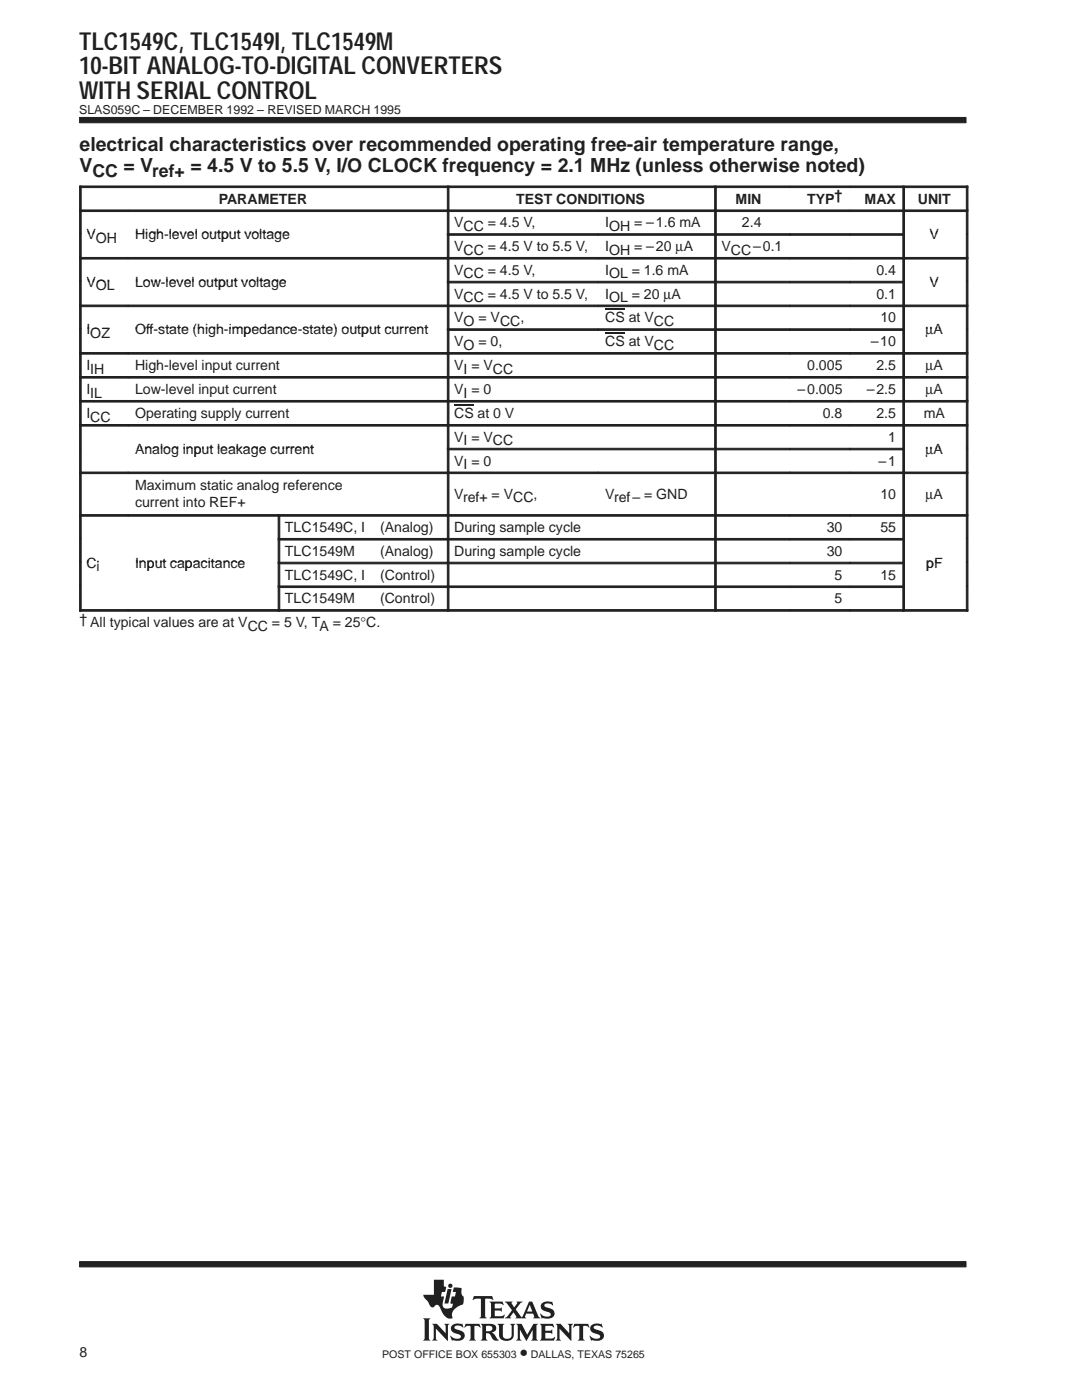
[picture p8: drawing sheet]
<svg xmlns="http://www.w3.org/2000/svg" width="216mm" height="279mm" viewBox="0 0 216 279" stroke-linecap="round" stroke-linejoin="round" font-family="sans-serif">
<g fill="#231f20" stroke="#231f20" stroke-width=".2">
<path d="M15.9 23.4h176.9v1.1h-176.9z" fill-rule="evenodd"/>
<path d="M15.9 251.8h176.9v1h-176.9z" fill-rule="evenodd"/>
</g>
<g fill="#231f20">
<path d="M89.3 257.3h.8l-.6 2.8h-.8z"/>
<path d="M95.9 264.2h2.1a.85 .85 0 0 1 1 .8 .85 .85 0 0 1-.9 .9l.4 .3 .7 1 .4 .2-.2 .1a1.11 1.11 0 0 1-1.4-.9l-.3-.4-.7-.1v1l.3 .4h-1.4l.3-.5v-2.3z" fill-rule="evenodd"/>
<path d="M100.7 259.8h1.6l-.2 .4 .5 .7 .6-.8-.1-.3h1.2l-.5 .3-.9 1.2 1 1.5a.22 .22 0 0 0 .3 0 .22 .22 0 0 0 .1-.2l1.3-2.8h.6l1.2 2.8 .4 .5-1.4-.1a.24 .24 0 0 0 .2-.1 .24 .24 0 0 0 0-.3l-.2-.4h-1.4l-.3 .6 .3 .3h-2.2l.2-.4-.5-.8-.7 .9 .2 .3h-1.3l.5-.4 1-1.2z" fill-rule="evenodd"/>
<path d="M118 264.5a2.12 2.12 0 0 1 1.9-.2l.1-.2 .3 .8-.8-.3h-.7a.35 .35 0 0 0-.3 .2 .35 .35 0 0 0 .2 .4l.5 .2a1.16 1.16 0 0 1 1.2 1.6 1.23 1.23 0 0 1-1.1 .6l-1.1-.1-.2 .1-.4-1 .9 .5 .7 .1a.47 .47 0 0 0 .6-.5 .47 .47 0 0 0-.6-.4 1.29 1.29 0 0 1-1.4-1.5z" fill-rule="evenodd"/>
<path d="M114.6 264.2h2.8l.2 .8-.5-.4h-.6l-.1 .1v2.4l.3 .4h-1.4l.3-.4v-2.4l-.1-.1h-.6l-.6 .4z" fill-rule="evenodd"/>
<path d="M107.7 264.2h2.6l.2 .8-.6-.4-1.1 .1v.9h1l.4-.3v.9l-.3-.2h-1.1v1.1h1.4l.5-.3-.2 .7h-2.8l.3-.5v-2.3z" fill-rule="evenodd"/>
<path d="M110.9 264.2h1l1.7 1.9v-1.5l-.3-.4h1l-.3 .4v3l-2.4-2.4v1.9l.3 .4h-1l.3-.4v-2.5z" fill-rule="evenodd"/>
<path d="M103 264.2h1.1l1.1 2.2 1.2-2.2h.9l-.3 .4v2.5l.4 .4h-1.4l.3-.4v-1.7l-1.3 2.2-1.3-2.3v1.8l.4 .4h-1.1l.3-.5v-2.3z" fill-rule="evenodd"/>
<path d="M90.2 264.5a2.17 2.17 0 0 1 1.9-.2l.1-.2 .3 .8-.8-.3h-.7a.36 .36 0 0 0-.3 .4 .36 .36 0 0 0 .4 .3l.3 .1a1.19 1.19 0 0 1 1.3 1.5l-.1 .1a1.23 1.23 0 0 1-1.1 .6l-1.1-.1-.2 .1-.4-1h.1a1.37 1.37 0 0 0 2.1 .2 .6 .6 0 0 0-.8-.6 1.08 1.08 0 0 1-1-.5 1.08 1.08 0 0 1 0-1.1z" fill-rule="evenodd"/>
<path d="M92.9 264.2h2.8l.2 .8-.5-.4h-.6l-.1 .1v2.4l.3 .4h-1.4l.2-.2 .1-.3v-2.3l-.7-.1-.6 .4z" fill-rule="evenodd"/>
<path d="M99.3 264.2h1.3l-.3 .3 .1 2.2 .2 .4 .8 .1a.73 .73 0 0 0 .7-.8v-1.9l-.3-.3h1l-.3 .3v2a1.56 1.56 0 0 1-1.3 1.1 1.56 1.56 0 0 1-1.5-.6l-.1-2.5z" fill-rule="evenodd"/>
<path d="M86.2 264.2h1l1.7 1.9v-1.5l-.3-.4h1.1l-.3 .3v3.1l-2.4-2.4v1.9l.3 .4h-1.1l.3-.5v-2.3z" fill-rule="evenodd"/>
<path d="M84.4 263.1h1.5l-.3 .3v3.8l.3 .3h-1.5l.3-.5v-3.4z" fill-rule="evenodd"/>
<path d="M94.6 258.7h3.6l.2 .8-.7-.3-.9 .1v3.4l.3 .4h-1.4l.3-.4v-3.4l-1-.1-.7 .2z" fill-rule="evenodd"/>
<path d="M97.7 259.8h2.6l.2 .7-.7-.3h-1.1v.9h1.1l.3-.2v.9l-.3-.2-1.1-.1v1.1l.1 .1h1.3l.5-.4 .1 .1-.2 .7h-2.8l.3-.6v-2.2z" fill-rule="evenodd"/>
<path d="M108.1 260.2l.1-.1a1.87 1.87 0 0 1 1.4-.3l.4 .1 .2-.2 .2 .8-1.1-.4a.44 .44 0 0 0-.7 .4 .44 .44 0 0 0 .6 .4 1.34 1.34 0 0 1 1.4 1.4 1.13 1.13 0 0 1-1.1 .9l-.8-.1a.37 .37 0 0 0-.6 .1l-.3-1 .1-.1 .6 .5 .8 .2a.47 .47 0 0 0 .6-.5 .47 .47 0 0 0-.5-.5h-.2a1.11 1.11 0 0 1-1.2-1.6z" fill-rule="evenodd"/>
<path d="M86.6 255.4h2v1.3l.4 .2-.2 .9h-.6l-.2 .9h.6l-.2 1.1a1.11 1.11 0 0 0 .3 1.3l.6 .1 .9-.3 .2-.7-.5-.1 .2-1.4h.7l.2-.9h-.7l.3-.9 1.5 .2v.9l.1 .5 .3 .2v1a.54 .54 0 0 1-.4 .7l-.4 .2a2.35 2.35 0 0 0-1.5 1.6v.4a.29 .29 0 0 1 .1 .3 .29 .29 0 0 1-.2 .2l-.1 .1a2.21 2.21 0 0 1-2-1.9l-.1-.1a.68 .68 0 0 0-.5-.8 .68 .68 0 0 0-.8 .4 .88 .88 0 0 1-1.1-.8l-.8-1-.2-.6h2.1z" fill-rule="evenodd"/>
<circle cx="89.9" cy="256.6" r=".43"/>
</g>
<g fill="#fff">
<path d="M105.7 260.4l.5 1.3h-1z"/>
<path d="M97 264.7l.6-.1a.56 .56 0 0 1 .7 .5 .56 .56 0 0 1-.7 .6h-.6z" fill-rule="evenodd"/>
</g>
<g fill="#231f20" stroke="#231f20" stroke-width=".2">
<path d="M15.9 37.1h.3v4.8h-.3z" fill-rule="evenodd"/>
<path d="M15.9 37.1h73.3v.3h-73.3z" fill-rule="evenodd"/>
<path d="M89.3 37.1h.3v4.8h-.3z" fill-rule="evenodd"/>
<path d="M89.3 37.1h53.3v.3h-53.3z" fill-rule="evenodd"/>
<path d="M142.6 37.1h.3v4.8h-.3z" fill-rule="evenodd"/>
<path d="M142.6 37.1h15v.3h-15z" fill-rule="evenodd"/>
<path d="M157.6 37.1h12v.3h-12z" fill-rule="evenodd"/>
<path d="M169.6 37.1h10.5v.3h-10.5z" fill-rule="evenodd"/>
<path d="M180.2 37.1h.3v4.8h-.3z" fill-rule="evenodd"/>
<path d="M192.8 37.1h.3v4.8h-.3z" fill-rule="evenodd"/>
<path d="M180.2 37.1h12.9v.3h-12.9z" fill-rule="evenodd"/>
<path d="M15.9 41.9h.3v4.7h-.3z" fill-rule="evenodd"/>
<path d="M15.9 41.9h9.7v.3h-9.7z" fill-rule="evenodd"/>
<path d="M25.6 41.9h63.6v.3h-63.6z" fill-rule="evenodd"/>
<path d="M89.3 41.9h.3v4.7h-.3z" fill-rule="evenodd"/>
<path d="M89.3 41.9h30.1v.3h-30.1z" fill-rule="evenodd"/>
<path d="M119.4 41.9h23.2v.3h-23.2z" fill-rule="evenodd"/>
<path d="M142.6 41.9h.3v4.7h-.3z" fill-rule="evenodd"/>
<path d="M142.6 41.9h15v.3h-15z" fill-rule="evenodd"/>
<path d="M157.6 41.9h12v.3h-12z" fill-rule="evenodd"/>
<path d="M169.6 41.9h10.5v.3h-10.5z" fill-rule="evenodd"/>
<path d="M180.2 41.9h.3v4.7h-.3z" fill-rule="evenodd"/>
<path d="M192.8 41.9h.3v4.7h-.3z" fill-rule="evenodd"/>
<path d="M180.2 41.9h12.9v.3h-12.9z" fill-rule="evenodd"/>
<path d="M15.9 46.6h.3v4.8h-.3z" fill-rule="evenodd"/>
<path d="M89.3 46.6h.3v4.8h-.3z" fill-rule="evenodd"/>
<path d="M89.3 46.6h30.1v.4h-30.1z" fill-rule="evenodd"/>
<path d="M119.4 46.6h23.2v.4h-23.2z" fill-rule="evenodd"/>
<path d="M142.6 46.6h.3v4.8h-.3z" fill-rule="evenodd"/>
<path d="M142.6 46.6h15v.4h-15z" fill-rule="evenodd"/>
<path d="M157.6 46.6h12v.4h-12z" fill-rule="evenodd"/>
<path d="M169.6 46.6h10.5v.4h-10.5z" fill-rule="evenodd"/>
<path d="M180.2 46.6h.3v4.8h-.3z" fill-rule="evenodd"/>
<path d="M192.8 46.6h.3v4.8h-.3z" fill-rule="evenodd"/>
<path d="M15.9 51.4h.3v4.7h-.3z" fill-rule="evenodd"/>
<path d="M15.9 51.4h9.7v.3h-9.7z" fill-rule="evenodd"/>
<path d="M25.6 51.4h63.6v.3h-63.6z" fill-rule="evenodd"/>
<path d="M89.3 51.4h.3v4.7h-.3z" fill-rule="evenodd"/>
<path d="M89.3 51.4h30.1v.3h-30.1z" fill-rule="evenodd"/>
<path d="M119.4 51.4h23.2v.3h-23.2z" fill-rule="evenodd"/>
<path d="M142.6 51.4h.3v4.7h-.3z" fill-rule="evenodd"/>
<path d="M142.6 51.4h15v.3h-15z" fill-rule="evenodd"/>
<path d="M157.6 51.4h12v.3h-12z" fill-rule="evenodd"/>
<path d="M169.6 51.4h10.5v.3h-10.5z" fill-rule="evenodd"/>
<path d="M180.2 51.4h.3v4.7h-.3z" fill-rule="evenodd"/>
<path d="M192.8 51.4h.3v4.7h-.3z" fill-rule="evenodd"/>
<path d="M180.2 51.4h12.9v.3h-12.9z" fill-rule="evenodd"/>
<path d="M15.9 56.1h.3v4.8h-.3z" fill-rule="evenodd"/>
<path d="M89.3 56.1h.3v4.8h-.3z" fill-rule="evenodd"/>
<path d="M89.3 56.1h30.1v.4h-30.1z" fill-rule="evenodd"/>
<path d="M119.4 56.1h23.2v.4h-23.2z" fill-rule="evenodd"/>
<path d="M142.6 56.1h.3v4.8h-.3z" fill-rule="evenodd"/>
<path d="M142.6 56.1h15v.4h-15z" fill-rule="evenodd"/>
<path d="M157.6 56.1h12v.4h-12z" fill-rule="evenodd"/>
<path d="M169.6 56.1h10.5v.4h-10.5z" fill-rule="evenodd"/>
<path d="M180.2 56.1h.3v4.8h-.3z" fill-rule="evenodd"/>
<path d="M192.8 56.1h.3v4.8h-.3z" fill-rule="evenodd"/>
<path d="M15.9 60.9h.3v4.7h-.3z" fill-rule="evenodd"/>
<path d="M15.9 60.9h9.7v.3h-9.7z" fill-rule="evenodd"/>
<path d="M25.6 60.9h63.6v.3h-63.6z" fill-rule="evenodd"/>
<path d="M89.3 60.9h.3v4.7h-.3z" fill-rule="evenodd"/>
<path d="M89.3 60.9h30.1v.3h-30.1z" fill-rule="evenodd"/>
<path d="M119.4 60.9h23.2v.3h-23.2z" fill-rule="evenodd"/>
<path d="M142.6 60.9h.3v4.7h-.3z" fill-rule="evenodd"/>
<path d="M142.6 60.9h15v.3h-15z" fill-rule="evenodd"/>
<path d="M157.6 60.9h12v.3h-12z" fill-rule="evenodd"/>
<path d="M169.6 60.9h10.5v.3h-10.5z" fill-rule="evenodd"/>
<path d="M180.2 60.9h.3v4.7h-.3z" fill-rule="evenodd"/>
<path d="M192.8 60.9h.3v4.7h-.3z" fill-rule="evenodd"/>
<path d="M180.2 60.9h12.9v.3h-12.9z" fill-rule="evenodd"/>
<path d="M15.9 65.6h.3v4.7h-.3z" fill-rule="evenodd"/>
<path d="M89.3 65.6h.3v4.7h-.3z" fill-rule="evenodd"/>
<path d="M89.3 65.6h30.1v.3h-30.1z" fill-rule="evenodd"/>
<path d="M119.4 65.6h23.2v.3h-23.2z" fill-rule="evenodd"/>
<path d="M142.6 65.6h.3v4.7h-.3z" fill-rule="evenodd"/>
<path d="M142.6 65.6h15v.3h-15z" fill-rule="evenodd"/>
<path d="M157.6 65.6h12v.3h-12z" fill-rule="evenodd"/>
<path d="M169.6 65.6h10.5v.3h-10.5z" fill-rule="evenodd"/>
<path d="M180.2 65.6h.3v4.7h-.3z" fill-rule="evenodd"/>
<path d="M192.8 65.6h.3v4.7h-.3z" fill-rule="evenodd"/>
<path d="M15.9 70.4h.3v4.7h-.3z" fill-rule="evenodd"/>
<path d="M15.9 70.4h9.7v.3h-9.7z" fill-rule="evenodd"/>
<path d="M25.6 70.4h63.6v.3h-63.6z" fill-rule="evenodd"/>
<path d="M89.3 70.4h.3v4.7h-.3z" fill-rule="evenodd"/>
<path d="M89.3 70.4h53.3v.3h-53.3z" fill-rule="evenodd"/>
<path d="M142.6 70.4h.3v4.7h-.3z" fill-rule="evenodd"/>
<path d="M142.6 70.4h15v.3h-15z" fill-rule="evenodd"/>
<path d="M157.6 70.4h12v.3h-12z" fill-rule="evenodd"/>
<path d="M169.6 70.4h10.5v.3h-10.5z" fill-rule="evenodd"/>
<path d="M180.2 70.4h.3v4.7h-.3z" fill-rule="evenodd"/>
<path d="M192.8 70.4h.3v4.7h-.3z" fill-rule="evenodd"/>
<path d="M180.2 70.4h12.9v.3h-12.9z" fill-rule="evenodd"/>
<path d="M15.9 75.1h.3v4.8h-.3z" fill-rule="evenodd"/>
<path d="M15.9 75.1h9.7v.4h-9.7z" fill-rule="evenodd"/>
<path d="M25.6 75.1h63.6v.4h-63.6z" fill-rule="evenodd"/>
<path d="M89.3 75.1h.3v4.8h-.3z" fill-rule="evenodd"/>
<path d="M89.3 75.1h53.3v.4h-53.3z" fill-rule="evenodd"/>
<path d="M142.6 75.1h.3v4.8h-.3z" fill-rule="evenodd"/>
<path d="M142.6 75.1h15v.4h-15z" fill-rule="evenodd"/>
<path d="M157.6 75.1h12v.4h-12z" fill-rule="evenodd"/>
<path d="M169.6 75.1h10.5v.4h-10.5z" fill-rule="evenodd"/>
<path d="M180.2 75.1h.3v4.8h-.3z" fill-rule="evenodd"/>
<path d="M192.8 75.1h.3v4.8h-.3z" fill-rule="evenodd"/>
<path d="M180.2 75.1h12.9v.4h-12.9z" fill-rule="evenodd"/>
<path d="M15.9 79.9h.3v4.8h-.3z" fill-rule="evenodd"/>
<path d="M15.9 79.9h9.7v.3h-9.7z" fill-rule="evenodd"/>
<path d="M25.6 79.9h63.6v.3h-63.6z" fill-rule="evenodd"/>
<path d="M89.3 79.9h.3v4.8h-.3z" fill-rule="evenodd"/>
<path d="M89.3 79.9h53.3v.3h-53.3z" fill-rule="evenodd"/>
<path d="M142.6 79.9h.3v4.8h-.3z" fill-rule="evenodd"/>
<path d="M142.6 79.9h15v.3h-15z" fill-rule="evenodd"/>
<path d="M157.6 79.9h12v.3h-12z" fill-rule="evenodd"/>
<path d="M169.6 79.9h10.5v.3h-10.5z" fill-rule="evenodd"/>
<path d="M180.2 79.9h.3v4.8h-.3z" fill-rule="evenodd"/>
<path d="M192.8 79.9h.3v4.8h-.3z" fill-rule="evenodd"/>
<path d="M180.2 79.9h12.9v.3h-12.9z" fill-rule="evenodd"/>
<path d="M15.9 84.7h.3v4.7h-.3z" fill-rule="evenodd"/>
<path d="M15.9 84.7h9.7v.3h-9.7z" fill-rule="evenodd"/>
<path d="M25.6 84.7h63.6v.3h-63.6z" fill-rule="evenodd"/>
<path d="M89.3 84.7h.3v4.7h-.3z" fill-rule="evenodd"/>
<path d="M89.3 84.7h53.3v.3h-53.3z" fill-rule="evenodd"/>
<path d="M142.6 84.7h.3v4.7h-.3z" fill-rule="evenodd"/>
<path d="M142.6 84.7h15v.3h-15z" fill-rule="evenodd"/>
<path d="M157.6 84.7h12v.3h-12z" fill-rule="evenodd"/>
<path d="M169.6 84.7h10.5v.3h-10.5z" fill-rule="evenodd"/>
<path d="M180.2 84.7h.3v4.7h-.3z" fill-rule="evenodd"/>
<path d="M192.8 84.7h.3v4.7h-.3z" fill-rule="evenodd"/>
<path d="M180.2 84.7h12.9v.3h-12.9z" fill-rule="evenodd"/>
<path d="M15.9 89.5h.3v4.7h-.3z" fill-rule="evenodd"/>
<path d="M89.3 89.5h.3v4.7h-.3z" fill-rule="evenodd"/>
<path d="M89.3 89.5h53.3v.3h-53.3z" fill-rule="evenodd"/>
<path d="M142.6 89.5h.3v4.7h-.3z" fill-rule="evenodd"/>
<path d="M142.6 89.5h15v.3h-15z" fill-rule="evenodd"/>
<path d="M157.6 89.5h12v.3h-12z" fill-rule="evenodd"/>
<path d="M169.6 89.5h10.5v.3h-10.5z" fill-rule="evenodd"/>
<path d="M180.2 89.5h.3v4.7h-.3z" fill-rule="evenodd"/>
<path d="M192.8 89.5h.3v4.7h-.3z" fill-rule="evenodd"/>
<path d="M15.9 94.2h.3v8.5h-.3z" fill-rule="evenodd"/>
<path d="M15.9 94.2h9.7v.3h-9.7z" fill-rule="evenodd"/>
<path d="M25.6 94.2h63.6v.3h-63.6z" fill-rule="evenodd"/>
<path d="M89.3 94.2h.3v8.5h-.3z" fill-rule="evenodd"/>
<path d="M89.3 94.2h30.1v.3h-30.1z" fill-rule="evenodd"/>
<path d="M119.4 94.2h23.2v.3h-23.2z" fill-rule="evenodd"/>
<path d="M142.6 94.2h.3v8.5h-.3z" fill-rule="evenodd"/>
<path d="M142.6 94.2h15v.3h-15z" fill-rule="evenodd"/>
<path d="M157.6 94.2h12v.3h-12z" fill-rule="evenodd"/>
<path d="M169.6 94.2h10.5v.3h-10.5z" fill-rule="evenodd"/>
<path d="M180.2 94.2h.3v8.5h-.3z" fill-rule="evenodd"/>
<path d="M192.8 94.2h.3v8.5h-.3z" fill-rule="evenodd"/>
<path d="M180.2 94.2h12.9v.3h-12.9z" fill-rule="evenodd"/>
<path d="M15.9 102.7h.3v4.7h-.3z" fill-rule="evenodd"/>
<path d="M15.9 102.7h9.7v.3h-9.7z" fill-rule="evenodd"/>
<path d="M25.6 102.7h29.9v.3h-29.9z" fill-rule="evenodd"/>
<path d="M55.5 102.7h.3v4.7h-.3z" fill-rule="evenodd"/>
<path d="M55.5 102.7h33.7v.3h-33.7z" fill-rule="evenodd"/>
<path d="M89.3 102.7h.3v4.7h-.3z" fill-rule="evenodd"/>
<path d="M89.3 102.7h53.3v.3h-53.3z" fill-rule="evenodd"/>
<path d="M142.6 102.7h.3v4.7h-.3z" fill-rule="evenodd"/>
<path d="M142.6 102.7h15v.3h-15z" fill-rule="evenodd"/>
<path d="M157.6 102.7h12v.3h-12z" fill-rule="evenodd"/>
<path d="M169.6 102.7h10.5v.3h-10.5z" fill-rule="evenodd"/>
<path d="M180.2 102.7h.3v4.7h-.3z" fill-rule="evenodd"/>
<path d="M192.8 102.7h.3v4.7h-.3z" fill-rule="evenodd"/>
<path d="M180.2 102.7h12.9v.3h-12.9z" fill-rule="evenodd"/>
<path d="M15.9 107.5h.3v4.7h-.3z" fill-rule="evenodd"/>
<path d="M55.5 107.5h.3v4.7h-.3z" fill-rule="evenodd"/>
<path d="M55.5 107.5h33.7v.3h-33.7z" fill-rule="evenodd"/>
<path d="M89.3 107.5h.3v4.7h-.3z" fill-rule="evenodd"/>
<path d="M89.3 107.5h53.3v.3h-53.3z" fill-rule="evenodd"/>
<path d="M142.6 107.5h.3v4.7h-.3z" fill-rule="evenodd"/>
<path d="M142.6 107.5h15v.3h-15z" fill-rule="evenodd"/>
<path d="M157.6 107.5h12v.3h-12z" fill-rule="evenodd"/>
<path d="M169.6 107.5h10.5v.3h-10.5z" fill-rule="evenodd"/>
<path d="M180.2 107.5h.3v4.7h-.3z" fill-rule="evenodd"/>
<path d="M192.8 107.5h.3v4.7h-.3z" fill-rule="evenodd"/>
<path d="M15.9 112.2h.3v4.7h-.3z" fill-rule="evenodd"/>
<path d="M55.5 112.2h.3v4.7h-.3z" fill-rule="evenodd"/>
<path d="M55.5 112.2h33.7v.3h-33.7z" fill-rule="evenodd"/>
<path d="M89.3 112.2h.3v4.7h-.3z" fill-rule="evenodd"/>
<path d="M89.3 112.2h53.3v.3h-53.3z" fill-rule="evenodd"/>
<path d="M142.6 112.2h.3v4.7h-.3z" fill-rule="evenodd"/>
<path d="M142.6 112.2h15v.3h-15z" fill-rule="evenodd"/>
<path d="M157.6 112.2h12v.3h-12z" fill-rule="evenodd"/>
<path d="M169.6 112.2h10.5v.3h-10.5z" fill-rule="evenodd"/>
<path d="M180.2 112.2h.3v4.7h-.3z" fill-rule="evenodd"/>
<path d="M192.8 112.2h.3v4.7h-.3z" fill-rule="evenodd"/>
<path d="M15.9 116.9h.3v5.1h-.3z" fill-rule="evenodd"/>
<path d="M15.9 121.7h9.7v.3h-9.7z" fill-rule="evenodd"/>
<path d="M25.6 121.7h29.9v.3h-29.9z" fill-rule="evenodd"/>
<path d="M55.5 116.9h.3v5.1h-.3z" fill-rule="evenodd"/>
<path d="M55.5 116.9h33.7v.4h-33.7z" fill-rule="evenodd"/>
<path d="M55.5 121.7h33.7v.3h-33.7z" fill-rule="evenodd"/>
<path d="M89.3 116.9h.3v5.1h-.3z" fill-rule="evenodd"/>
<path d="M89.3 116.9h53.3v.4h-53.3z" fill-rule="evenodd"/>
<path d="M89.3 121.7h53.3v.3h-53.3z" fill-rule="evenodd"/>
<path d="M142.6 116.9h.3v5.1h-.3z" fill-rule="evenodd"/>
<path d="M142.6 116.9h15v.4h-15z" fill-rule="evenodd"/>
<path d="M142.6 121.7h15v.3h-15z" fill-rule="evenodd"/>
<path d="M157.6 116.9h12v.4h-12z" fill-rule="evenodd"/>
<path d="M157.6 121.7h12v.3h-12z" fill-rule="evenodd"/>
<path d="M169.6 116.9h10.5v.4h-10.5z" fill-rule="evenodd"/>
<path d="M169.6 121.7h10.5v.3h-10.5z" fill-rule="evenodd"/>
<path d="M180.2 116.9h.3v5.1h-.3z" fill-rule="evenodd"/>
<path d="M192.8 116.9h.3v5.1h-.3z" fill-rule="evenodd"/>
<path d="M180.2 121.7h12.9v.3h-12.9z" fill-rule="evenodd"/>
</g>
<path d="M120.8 61.7h3.9M120.8 66.4h3.9M90.6 80.8h3.9" fill="none" stroke="#231f20" stroke-width=".36"/>
<g font-size="4.9" fill="#231f20">
<text x="15.8" y="9.9">TLC1549C, TLC1549I, TLC1549M</text>
<text x="15.8" y="14.8">10-BIT ANALOG-TO-DIGITAL CONVERTERS</text>
<text x="15.8" y="19.7">WITH SERIAL CONTROL</text>
</g>
<g font-size="3.9" fill="#231f20">
<text x="15.9" y="30.2">electrical characteristics over recommended operating free-air temperature range,</text>
<text x="15.9" y="34.4">V</text>
</g>
<g font-size="3.5" fill="#231f20">
<text x="18.5" y="35.4">CC = Vref+ = 4.5 V to 5.5 V, I/O CLOCK frequency = 2.1 MHz (unless otherwise noted)</text>
<text x="103.7" y="271">•</text>
</g>
<g font-size="2.8" fill="#231f20">
<text x="43.6" y="40.6">PARAMETER</text>
<text x="103" y="40.6">TEST CONDITIONS</text>
<text x="146.8" y="40.6">MIN</text>
<text x="161" y="40.6">TYP†</text>
<text x="172.5" y="40.6">MAX</text>
<text x="183.1" y="40.6">UNIT</text>
<text x="17.2" y="47.7">VOH</text>
<text x="26.9" y="47.7">High level output voltage</text>
<text x="26.9" y="47.7">High-level output voltage</text>
<text x="90.6" y="45.4">VCC = 4.5 V,</text>
<text x="120.8" y="45.4">IOH = –1.6 mA</text>
<text x="148" y="45.4">2.4</text>
<text x="185.5" y="47.7">V</text>
<text x="90.6" y="50.1">VCC = 4.5 V to 5.5 V,</text>
<text x="120.8" y="50.1">IOH = –20 µA</text>
<text x="144" y="50.1">VCC–0.1</text>
<text x="17.2" y="57.2">VOL</text>
<text x="26.9" y="57.2">Low level output voltage</text>
<text x="26.9" y="57.2">Low-level output voltage</text>
<text x="90.6" y="54.9">VCC = 4.5 V,</text>
<text x="90.6" y="59.6">VCC = 4.5 V to 5.5 V,</text>
<text x="120.8" y="54.9">IOL = 1.6 mA</text>
<text x="120.8" y="59.6">IOL = 20 µA</text>
<text x="174.9" y="54.9">0.4</text>
<text x="174.9" y="59.6">0.1</text>
<text x="185.5" y="57.2">V</text>
<text x="90.6" y="64.4">VO = VCC,</text>
<text x="120.8" y="64.4">CS at VCC</text>
<text x="175.7" y="64.4">10</text>
<text x="17.2" y="66.7">IOZ</text>
<text x="26.9" y="66.7">Off state (high impedance state) output current</text>
<text x="26.9" y="66.7">Off-state (high-impedance-state) output current</text>
<text x="90.6" y="69.1">VO = 0,</text>
<text x="120.8" y="69.1">CS at VCC</text>
<text x="173.7" y="69.1">–10</text>
<text x="184.7" y="66.7">µA</text>
<text x="17.2" y="73.9">IIH</text>
<text x="26.9" y="73.9">High-level input current</text>
<text x="90.6" y="73.9">VI = VCC</text>
<text x="161.1" y="73.9">0.005</text>
<text x="174.9" y="73.9">2.5</text>
<text x="184.7" y="73.9">µA</text>
<text x="17.2" y="78.7">IIL</text>
<text x="17.2" y="83.4">ICC</text>
<text x="26.9" y="78.7">Low-level input current</text>
<text x="26.9" y="83.4">Operating supply current</text>
<text x="90.6" y="78.7">VI = 0</text>
<text x="90.6" y="83.4">CS at 0 V</text>
<text x="159.1" y="78.7">–0.005</text>
<text x="164.2" y="83.4">0.8</text>
<text x="173" y="78.7">–2.5</text>
<text x="174.9" y="83.4">2.5</text>
<text x="184.3" y="83.4">mA</text>
<text x="184.7" y="78.7">µA</text>
<text x="90.6" y="88.2">VI = VCC</text>
<text x="177.2" y="88.2">1</text>
<text x="26.9" y="90.6">Analog input leakage current</text>
<text x="90.6" y="92.9">VI = 0</text>
<text x="175.3" y="92.9">–1</text>
<text x="184.7" y="90.6">µA</text>
<text x="26.9" y="97.7">Maximum static analog reference</text>
<text x="26.9" y="101.2">current into REF+</text>
<text x="90.6" y="99.6">Vref+ = VCC,</text>
<text x="120.8" y="99.6">Vref– = GND</text>
<text x="175.7" y="99.6">10</text>
<text x="184.7" y="99.6">µA</text>
<text x="56.9" y="106.2">TLC1549C, I</text>
<text x="75.8" y="106.2">(Analog)</text>
<text x="90.6" y="106.2">During sample cycle</text>
<text x="165" y="106.2">30</text>
<text x="175.7" y="106.2">55</text>
<text x="17.2" y="113.3">Ci</text>
<text x="26.9" y="113.3">Input capacitance</text>
<text x="56.9" y="110.9">TLC1549M</text>
<text x="75.8" y="110.9">(Analog)</text>
<text x="90.6" y="110.9">During sample cycle</text>
<text x="165" y="110.9">30</text>
<text x="184.8" y="113.3">pF</text>
<text x="56.9" y="115.7">TLC1549C, I</text>
<text x="75.8" y="115.7">(Control)</text>
<text x="166.5" y="115.7">5</text>
<text x="175.7" y="115.7">15</text>
<text x="15.9" y="124.4">† All typical values are at V</text>
<text x="49.4" y="125.8">CC = 5 V, TA = 25°C.</text>
<text x="56.9" y="120.4">TLC1549M</text>
<text x="75.8" y="120.4">(Control)</text>
<text x="166.5" y="120.4">5</text>
<text x="15.9" y="270.7">8</text>
</g>
<text font-size="2.5" fill="#231f20" x="15.8" y="22.7">SLAS059C – DECEMBER 1992 – REVISED MARCH 1995</text>
<g font-size="2.1" fill="#231f20">
<text x="76.3" y="271">POST OFFICE BOX 655303</text>
<text x="105.9" y="271">DALLAS, TEXAS 75265</text>
</g>
</svg>
